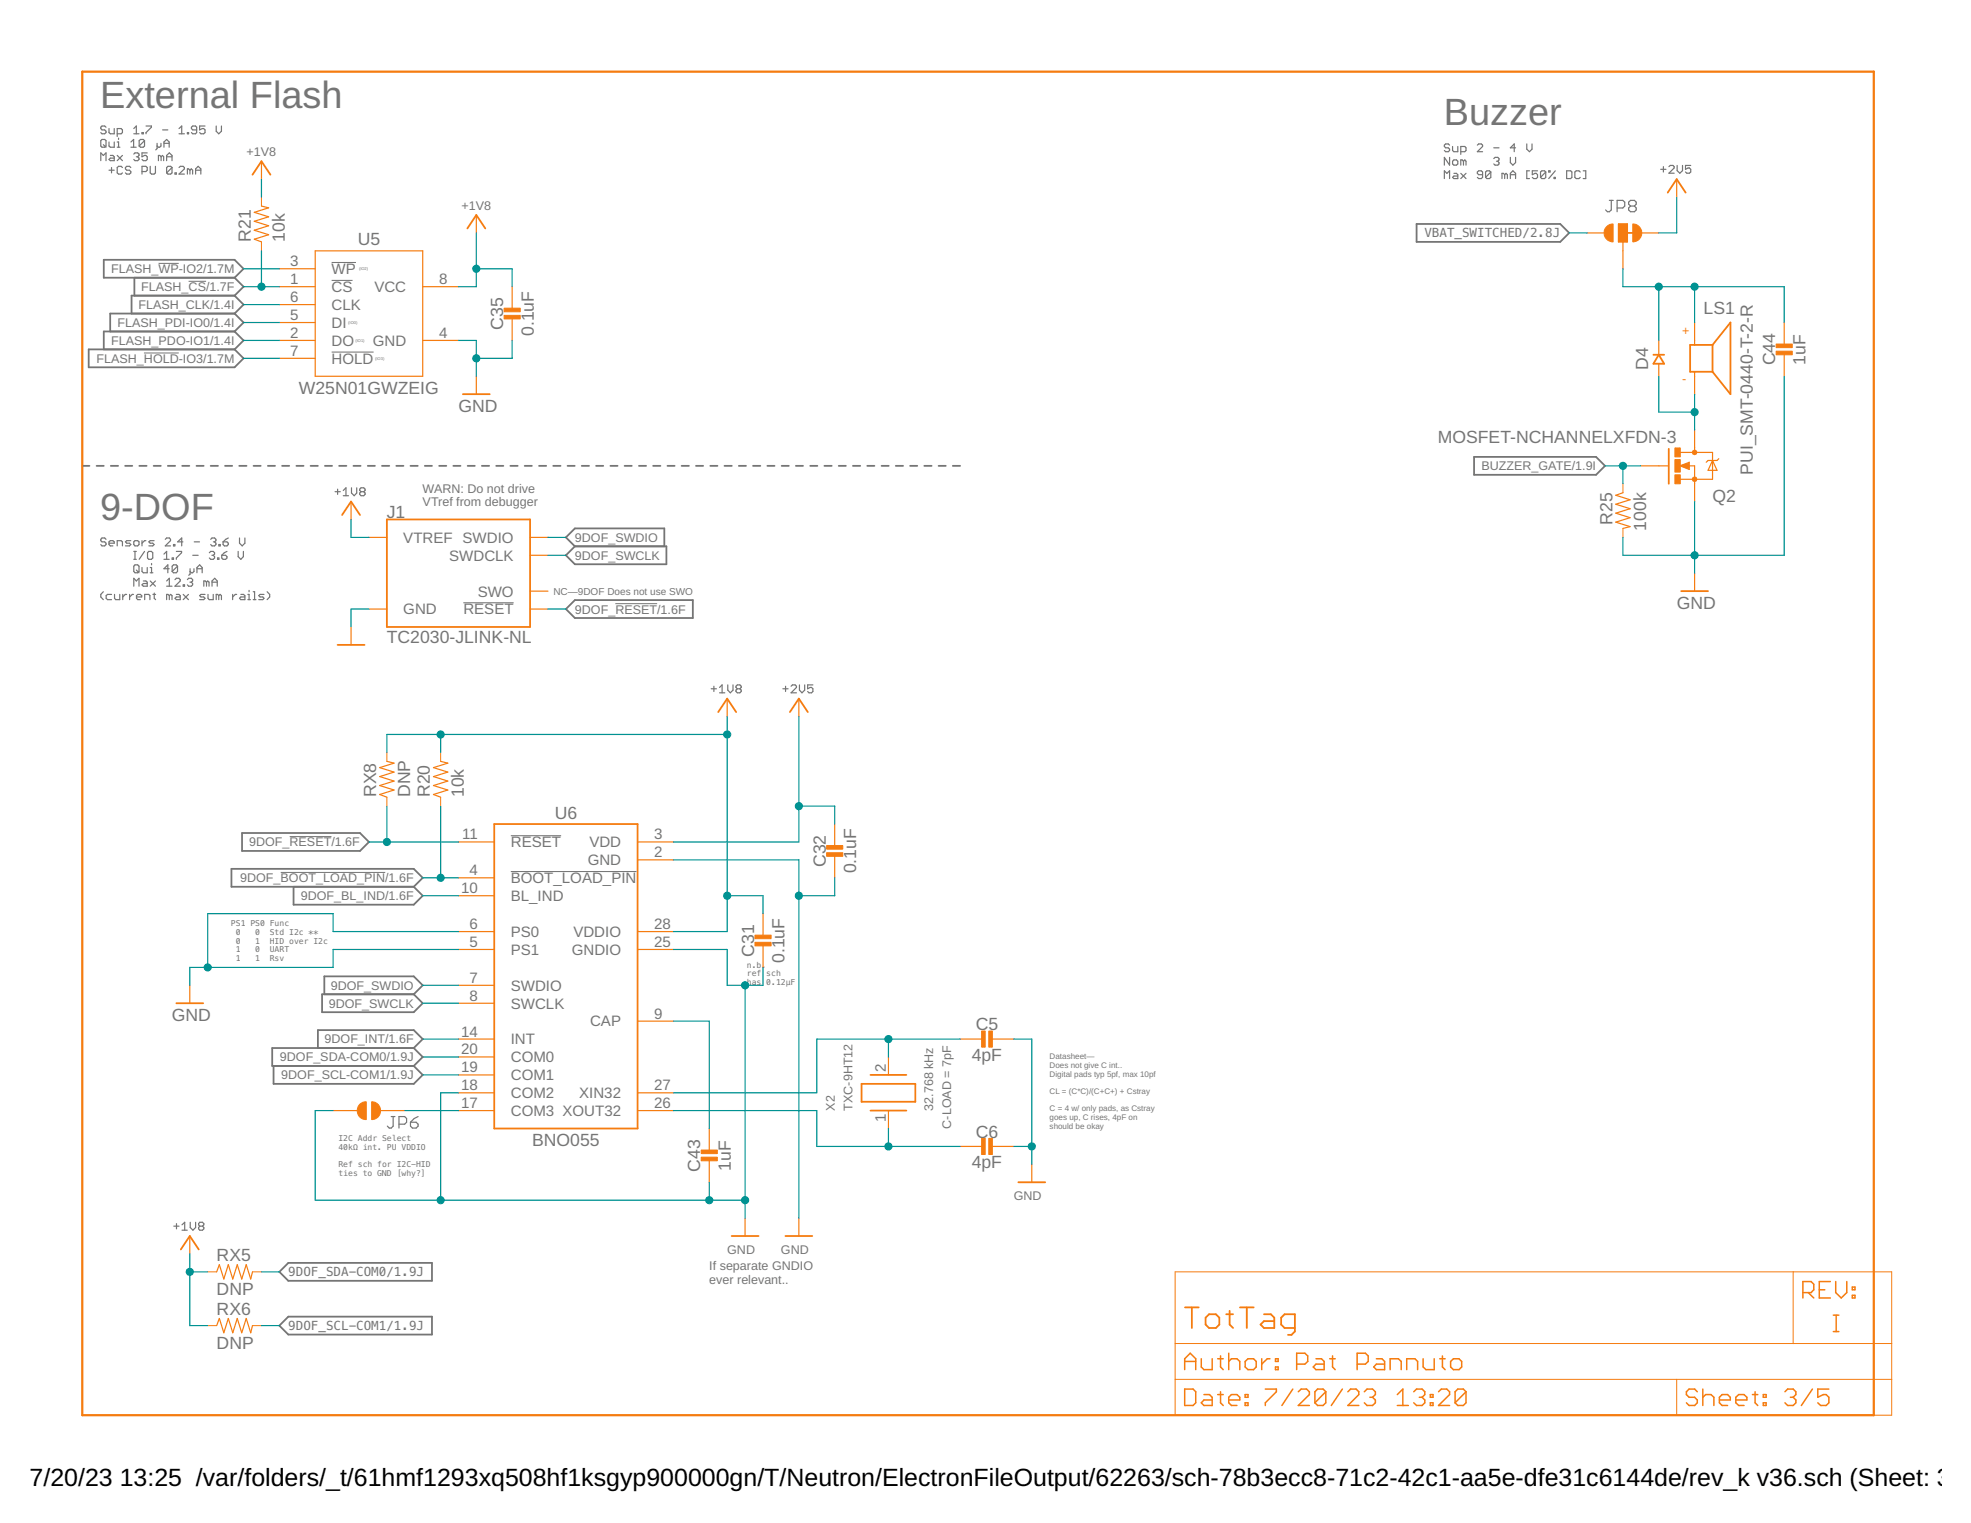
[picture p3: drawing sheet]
<svg xmlns="http://www.w3.org/2000/svg" width="279mm" height="216mm" viewBox="0 0 279 216" stroke-linecap="round" stroke-linejoin="round" font-family="sans-serif">
<g fill="none" stroke="#757575" stroke-width=".25">
<path d="M14.7 36.8h18.6l1.2 1.3-1.2 1.3h-18.6zM19 39.4v2.5M33.3 39.4l1.2 1.2-1.2 1.3M200.8 31.7h20.4l1.2 1.3-1.2 1.3h-20.4zM12.6 49.5h20.7l1.2 1.3-1.2 1.3h-20.7zM33.3 41.9h-14.7v2.5M33.3 47h-18.6v2.5M33.3 41.9l1.2 1.3-1.2 1.2M33.3 44.4h-17.7v2.6M33.3 44.4l1.2 1.3-1.2 1.3M33.3 47l1.2 1.3-1.2 1.2M11.7 66h1"/>
<path d="M13.7 66h1M15.7 66h1M17.7 66h1.1M19.7 66h1.1M21.8 66h1M23.8 66h1M25.8 66h1M27.9 66h1M29.9 66h1M31.9 66h1M33.9 66h1M35.9 66h1.1"/>
<path d="M38 66h1M40 66h1M42 66h1M44 66h1.1M46.1 66h1M48.1 66h1M50.1 66h1M52.1 66h1M54.1 66h1.1M56.2 66h1M58.2 66h1M60.2 66h1"/>
<path d="M62.3 66h1M64.3 66h1M66.3 66h1M68.3 66h1M70.3 66h1.1M72.3 66h1.1M74.4 66h1M76.4 66h1M78.4 66h1.1M80.5 66h1M81.5 77.4l-1.3-1.2 1.3-1.3h12.7v2.5M81.5 77.4h13v2.6h-13l-1.3-1.3z"/>
<path d="M82.5 66h1M84.5 66h1M86.5 66h1M88.5 66h1.1M90.6 66h1M92.6 66h1M94.6 66h1M96.6 66h1.1M98.7 66h1M100.7 66h1M102.7 66h1M104.7 66h1"/>
<path d="M106.7 66h1.1M108.8 66h1M110.8 66h1M112.8 66h1M114.9 66h1M116.9 66h1M118.9 66h1M120.9 66h1M122.9 66h1.1M125 66h1M127 66h1M129 66h1"/>
<path d="M131 66h1.1M133.1 66h1M135.1 66h1M209 64.8h17.3l1.2 1.2-1.2 1.3h-17.3zM80.2 86.3l1.3-1.2h16.7v2.5h-16.7zM34.3 118.1h16.7l1.3 1.3-1.3 1.2h-16.7zM32.8 123.2h25.9l1.2 1.2-1.2 1.3h-25.9zM41.6 125.7v2.5h17.1l1.2-1.2-1.2-1.3M38.8 151.1v2.5h19.9l1.2-1.2-1.2-1.3M45.1 148.6v-2.6h13.6l1.2 1.3-1.2 1.3M45.7 140.9h13l1.2 1.3-1.2 1.3h-13zM46 140.9v-2.5h12.7l1.2 1.3-1.2 1.2"/>
<path d="M58.7 148.6h-20.1v2.5h20.1M58.7 148.6l1.2 1.2-1.2 1.3M39.6 180.3l1.3-1.3h20.3v2.6h-20.3zM39.6 187.9l1.3-1.3h20.3v2.6h-20.3z"/>
</g>
<g fill="none" stroke="#757575" stroke-width=".17">
<path d="M14.5 19.8h.3l.2 .1v.8l-.2 .2h-.3l-.2-.2v-.8zM15 18l-.2-.1h-.3l-.2 .1v.2l.2 .2h.3l.2 .2v.2l-.2 .2h-.3l-.2-.2M15.5 18.2v.6l.1 .2h.6v-.8M16.6 19h.6l.2-.2v-.4l-.2-.2h-.6v1.1M16.8 19.6v.2M19 19h.7M19 18.2l.3-.3v1.1M20.1 18.8h.2v.2h-.2zM20.5 19.9l-.2-.1h-.4l-.2 .1v.8M20.5 19.9v.8l-.2 .2h-.4l-.2-.2M20.5 19.9l-.8 .8M20.7 17.9h.8v.1l-.8 .8v.2"/>
<path d="M23.1 18.4h.7M25.4 19h.7M25.4 18.2l.4-.3v1.1M26.6 18.8h.1v.2h-.1zM27.9 18.4h-.6l-.2-.2v-.2l.2-.1h.4l.2 .1v.8l-.2 .2h-.4l-.2-.2M29.1 17.9h-.8v.5l.6-.2 .2 .2v.4l-.2 .2h-.4l-.2-.2M30.6 17.9v.7l.4 .4 .4-.4v-.7M14.3 22.8v-1.1l.3 .3 .4-.3v1.1M14.6 20.5l.4 .4M15.5 20.1v.6l.1 .2h.6v-.8M15.5 24.1h.7M15.6 22h.4l.2 .2v.6h-.6l-.1-.2 .1-.2h.6"/>
<path d="M15.8 23.7v.8M16.6 20.9h.4M16.6 20.1h.2v.8M16.6 22l.8 .8M17.4 23.7l-.2-.1h-.4l-.2 .1v.8l.2 .2h.4l.2-.2M17.4 22l-.8 .8M18.5 23.7l-.1-.1h-.4l-.2 .1v.2l.2 .2h.4l.1 .2v.2l-.1 .2h-.4l-.2-.2M18.6 20.9h.7M18.6 20.1l.3-.3v1.1M19 21.8l.1-.1h.4l.2 .1v.2l-.2 .2M19.3 22.2h.2M19.5 22.2l.2 .2v.2l-.2 .2h-.4l-.1-.2"/>
<path d="M20.1 24.3h.6l.2-.2v-.4l-.2-.1h-.6v1.1M20.9 21.7h-.8v.5l.6-.2 .2 .2v.4l-.2 .2h-.4l-.2-.2M21.3 23.6v.9l.2 .2h.3l.2-.2v-.9M22.3 20.3v.8l-.2 .2M22.8 20.3v.4l-.2 .2h-.2l-.1-.2M22.8 22.2v.6M22.8 22.2l-.2-.2h-.1v.8M22.8 22.2l.2-.2 .2 .2v.6M23.2 20.9v-.8l.4-.3 .4 .3v.8M23.2 20.3h.8M23.6 22.2h.8M23.6 22.8v-.8l.4-.3 .4 .3v.8"/>
<path d="M24.4 23.7l-.2-.1h-.4l-.2 .1v.8M24.4 23.7v.8l-.2 .2h-.4l-.2-.2M24.4 23.7l-.8 .8M24.8 24.5h.2v.2h-.2zM25.4 23.7l.2-.1h.4l.1 .1v.2l-.7 .8h.7M26.9 24.1l-.2-.2h-.1v.8M26.9 24.1v.6M26.9 24.1l.2-.2 .2 .2v.6M27.7 24.1h.8M27.7 24.7v-.8l.4-.3 .4 .3v.8M204.7 25.3v-1.1l.4 .4 .4-.4v1.1M205.5 20.6l-.2-.2h-.4l-.2 .2v.2l.2 .2h.4l.2 .1v.2l-.2 .2h-.4l-.2-.2"/>
<path d="M205.5 22.3v1.1l-.8-1.1v1.1M205.9 20.8v.5l.2 .2h.6v-.7M206.1 22.7h.4l.2 .2v.3l-.2 .2h-.4l-.2-.2v-.3zM206.1 24.6h.4l.2 .2v.5h-.6l-.2-.2 .2-.1h.6M207.1 21.5h.5l.2-.2v-.3l-.2-.2h-.5v1.1M207.1 24.6l.7 .7M207.5 22.9l-.2-.2h-.2v.7M207.5 22.9l.1-.2 .2 .2v.5M207.5 22.9v.5M207.8 24.6l-.7 .7M209.4 20.6l.2-.2h.4l.2 .2v.2l-.8 .7h.8M210.2 24.8h-.6l-.2-.2v-.2l.2-.2h.4l.2 .2v.7l-.2 .2h-.4l-.2-.2"/>
<path d="M211.3 24.4v.7l-.2 .2h-.3l-.2-.2M211.3 24.4l-.2-.2h-.3l-.2 .2v.7M211.3 24.4l-.7 .7M211.8 21h.7M211.8 22.5l.1-.2h.4l.2 .2v.2l-.2 .2M212.1 22.9h.2M212.3 22.9l.2 .2v.1l-.2 .2h-.4l-.1-.2M213.3 24.8l-.2-.2h-.2v.7M213.3 24.8v.5M213.3 24.8l.2-.2 .2 .2v.5M214.1 22.3v.8l.4 .3 .3-.3v-.8M214.1 25.3v-.7l.4-.4 .3 .4v.7"/>
<path d="M214.1 24.8h.7M214.8 21h-.7l.6-.6v1.1M216.4 20.4v.7l.4 .4 .4-.4v-.7M216.8 24.2h-.4v1.1h.4M218 24.2h-.8v.6l.4-.2h.2l.2 .2v.3l-.2 .2h-.4l-.2-.2M219.1 24.4v.7l-.2 .2h-.3l-.2-.2M219.1 24.4l-.2-.2h-.3l-.2 .2v.7M219.1 24.4l-.7 .7M219.5 24.2h.2v.2h-.2zM220.3 25.1h.2v.2h-.2zM220.5 24.2l-1 1.1M222.1 24.2h.6l.1 .2v.7l-.1 .2h-.6z"/>
<path d="M224 24.4l-.2-.2h-.4l-.2 .2v.7l.2 .2h.4l.2-.2M224.4 24.2h.4v1.1h-.4M228.1 28.4h.6M228.4 28.4v1.4l-.3 .2h-.2l-.3-.2M229.2 29.5h.8l.3-.3v-.5l-.3-.3h-.8v1.6M231.1 29.2l-.2 .3v.3l.2 .2h.6l.2-.2v-.3l-.2-.3M231.1 29.2l-.2-.3v-.2l.2-.3h.6l.2 .3v.2l-.2 .3M231.1 29.2h.6M235.4 24h.8M235.8 23.6v.8M236.6 23.6l.2-.1h.4l.1 .1v.2l-.7 .8h.7M237.7 23.5v.7l.4 .4 .4-.4v-.7"/>
<path d="M239.7 23.5h-.8v.5l.4-.2h.2l.2 .2v.4l-.2 .2h-.4l-.2-.2M15 76.5l-.2-.2h-.3l-.2 .2v.1l.2 .2h.3l.2 .2v.2l-.2 .2h-.3l-.2-.2M15.5 77h.7v-.2l-.2-.2h-.4l-.1 .2v.4l.1 .2h.4M16.6 77.4v-.8h.6l.2 .2v.6M18.5 76.6h-.5l-.2 .2 .2 .2h.4l.1 .2-.1 .2h-.6M19 79.3h.3M19 78.2h.3M19.1 76.6h.4l.2 .2v.4l-.2 .2h-.4l-.1-.2v-.4zM19.1 78.2v1.1M20.1 76.6v.8M20.5 78.2l-.8 1.1M20.7 76.6h-.2l-.4 .4"/>
<path d="M21.1 78.2h.4l.2 .2v.7l-.2 .2h-.4l-.2-.2v-.7zM21.5 79.9v.2M21.8 76.6h-.5l-.2 .2 .2 .2h.4l.1 .2-.1 .2h-.6M23.2 78.5l.4-.3v1.1M23.2 79.3h.8M23.4 76.5l.2-.2h.4l.2 .2v.1l-.8 .8h.8M24.4 79.1h.2v.2h-.2zM24.6 77.2h.2v.2h-.2zM25 78.2h.7v.2l-.7 .7v.2M25.9 76.8h-.7l.6-.5v1.1M27.3 78.7h.8M27.5 76.8h.8"/>
<path d="M29.7 78.4l.2-.2h.3l.2 .2v.1l-.2 .2M29.9 76.5l.2-.2h.3l.2 .2v.1l-.2 .2M30 78.7h.2M30.2 78.7l.2 .2v.2l-.2 .2h-.3l-.2-.2M30.2 76.8h.2M30.4 76.8l.2 .2v.2l-.2 .2h-.3l-.2-.2M30.8 79.1h.2v.2h-.2zM31 77.2h.2v.2h-.2zM31.4 78.7h.6l.2 .2v.2l-.2 .2h-.4l-.2-.2zM31.6 76.8h.6l.2 .2v.2l-.2 .2h-.4l-.2-.2zM32.2 78.2l-.4 .2-.4 .3M32.4 76.3l-.8 .5"/>
<path d="M33.8 78.2v.7l.3 .4 .4-.4v-.7M34 76.3v.7l.3 .4 .4-.4v-.7M47.5 69.7h.7M47.9 69.3v.8M48.7 69.5l.3-.3v1.1M48.7 70.3h.7M49.8 69.2v.7l.4 .4 .4-.4v-.7M51.2 69.7h.4M51.2 69.7l-.2 .2v.2l.2 .2h.4l.2-.2v-.2l-.2-.2M51.2 69.7l-.2-.2v-.2l.2-.1h.4l.2 .1v.2l-.2 .2M14.6 83.9l-.3 .4v.3l.3 .4M15.8 84.3h-.6l-.2 .1v.4l.2 .2h.6"/>
<path d="M16.2 84.3v.5l.2 .2h.6v-.7M17.4 84.3v.7M17.9 84.3h-.1l-.4 .3M18.4 84.3v.7M18.9 84.3h-.1l-.4 .3M19 83.1v-1.1l.3 .4 .4-.4v1.1M19.1 80.1h.4l.2 .2v.7l-.2 .2h-.4l-.1-.2v-.7zM19.3 80.8l.4 .4M19.3 84.6h.8v-.2l-.2-.1h-.4l-.2 .1v.4l.2 .2h.4M20.1 80.5v.5l.2 .2h.6v-.7M20.3 82.4h.4l.2 .1v.6h-.6l-.2-.2 .2-.2h.6M20.5 85v-.7h.6l.2 .1v.6"/>
<path d="M21.3 80.5h.2v.7M21.3 81.2h.4M21.3 82.4l.7 .7M21.7 84.3h.4M21.9 84.1v.7l.2 .2M22 82.4l-.7 .7M23.6 82.4l.4-.4v1.1M23.6 83.1h.8M24 80.6h-.8l.6-.5v1.1M24 84.4v.6M24 84.4l-.2-.1h-.2v.7M24 84.4l.2-.1 .2 .1v.6"/>
<path d="M24.8 82.2l.2-.2h.4l.1 .2v.2l-.7 .7h.7M25 84.3h.4l.1 .1v.6h-.5l-.2-.2 .2-.2h.5M25.2 80.3l-.2-.2h-.4l-.2 .2v.7M25.2 80.3v.7l-.2 .2h-.4l-.2-.2M25.2 80.3l-.8 .7M26 82.9h.2v.2h-.2zM26 84.3l.7 .7M26.6 82.2l.1-.2h.4l.2 .2v.2l-.2 .1M26.7 84.3l-.7 .7M26.9 82.5h.2M26.9 80.6v.8l-.1 .2M27.1 82.5l.2 .2v.2l-.2 .2h-.4l-.1-.2"/>
<path d="M27.5 80.6v.4l-.2 .2h-.2l-.2-.2M27.9 80.6h.8M27.9 81.2v-.7l.4-.4 .4 .4v.7M29.1 84.3h-.6l-.2 .1 .2 .2h.4l.2 .2-.2 .2h-.6M29.3 82.5l-.2-.1h-.2v.7M29.3 82.5v.6M29.3 82.5l.1-.1 .2 .1v.6M29.5 84.3v.5l.2 .2h.5v-.7M30.1 82.5h.7M30.1 83.1v-.7l.3-.4 .4 .4v.7M31 84.4l-.2-.1h-.2v.7M31 84.4l.2-.1 .2 .1v.6"/>
<path d="M31 84.4v.6M33 84.3v.7M33.5 84.3h-.1l-.4 .3M34.1 84.3h.4l.2 .1v.6h-.6l-.1-.2 .1-.2h.6M35.1 84.3h.2v.7M35.1 85h.4M35.3 83.7v.2M35.9 85h.4M35.9 83.9h.2v1.1M37.4 84.3h-.5l-.2 .1 .2 .2h.4l.1 .2-.1 .2h-.6M37.9 83.9l.3 .4v.3l-.3 .4M100.8 97.6h.8"/>
<path d="M101.2 97.3v.7M102 97.5l.4-.4v1.1M102 98.2h.7M103.2 97.1v.7l.3 .4 .4-.4v-.7M104.5 97.6h.4M104.5 97.6l-.2 .2v.2l.2 .2h.4l.2-.2v-.2l-.2-.2M104.5 97.6l-.2-.1v-.2l.2-.2h.4l.2 .2v.2l-.2 .1M111 97.6h.7M111.4 97.3v.7M112.1 97.3l.2-.2h.4l.2 .2v.2l-.8 .7h.8M113.3 97.1v.7l.4 .4 .4-.4v-.7M115.2 97.1h-.7v.5l.4-.1h.1l.2 .1v.4l-.2 .2h-.3l-.2-.2"/>
<path d="M55.5 158.3h.5M55.7 158.3v1.3l-.2 .3h-.3l-.3-.3M56.6 159.4h.8l.2-.3v-.5l-.2-.3h-.8v1.6M58.2 159.1h.8l.3 .3v.2l-.3 .3h-.5l-.3-.3zM59.3 158.3l-.6 .3-.5 .5M24.6 173.8h.8M25 173.5v.7M25.8 173.6l.4-.3v1.1M25.8 174.4h.7M27 173.3v.7l.3 .4 .4-.4v-.7M28.3 173.8l-.1-.2v-.1l.1-.2h.4l.2 .2v.1l-.2 .2M28.3 173.8l-.1 .2v.2l.1 .2h.4l.2-.2v-.2l-.2-.2"/>
<path d="M28.3 173.8h.4"/>
</g>
<path d="M47 39.8h3M47 37.2h3.5M47 49.9h6M65.7 85.4h7.1M72.4 118.5h7.1M72.4 123.5h17.8" fill="none" stroke="#757575" stroke-width=".15"/>
<path d="M22.5 37.3h2.8M26.7 39.9h2.5M20.4 50h4.9M87.2 85.6h6M41.1 118.6h5.9M39.8 123.7h14.8" fill="none" stroke="#757575" stroke-width=".14"/>
<path d="M11.7 10.2h253.9v190.4h-253.9zM239.3 65.8l-.9 .2 .9 .3v-.3h-.2" fill="none" stroke="#f57c10" stroke-width=".32"/>
<g fill="none" stroke="#f57c10" stroke-width=".21">
<path d="M167.9 196.9h1.2l.4 .4v1.6l-.4 .3h-1.2zM167.9 194.2v-1.6l.8-.8 .8 .8v1.6M167.9 193h1.6M170.3 192.6v1.2l.4 .4h1.1v-1.6M170.7 197.7h.7l.4 .4v1.1h-1.1l-.4-.3 .4-.4h1.1M172.6 197.7h.8M172.6 192.6h.8M173 192.2v1.6l.4 .4M173 197.3v1.6l.4 .3M174.2 198.5h1.5v-.4l-.4-.4h-.7l-.4 .4v.8l.4 .3h.7M174.2 193l.4-.4h.7l.4 .4v1.2M174.2 191.8v2.4"/>
<path d="M176.5 198.9h.4v.3h-.4zM176.5 197.7h.4v.4h-.4zM176.5 193l.4-.4h.8l.4 .4v.8l-.4 .4h-.8l-.4-.4zM178.9 192.6v1.6M179.4 196.9h1.5v.4l-1.5 1.6v.3M180 192.6h-.4l-.7 .8M180.8 192.6h.4v.4h-.4zM180.8 193.8h.4v.4h-.4zM183.3 196.9l-1.6 2.3M183.8 193.4h1.2l.4-.4v-.8l-.4-.4h-1.2v2.4M184 197.3l.4-.4h.8l.4 .4v.4l-1.6 1.5h1.6M186.5 192.6h.8l.4 .4v1.2h-1.2l-.3-.4 .3-.4h1.2"/>
<path d="M187.9 197.3l-.3-.4h-.8l-.4 .4v1.6M187.9 197.3v1.6l-.3 .3h-.8l-.4-.3M187.9 197.3l-1.5 1.6M188.5 192.6h.8M188.9 192.2v1.6l.4 .4M190.3 196.9l-1.6 2.3M191.1 197.3l.4-.4h.7l.4 .4v.4l-1.5 1.5h1.5M192.4 193.4h1.1l.5-.4v-.8l-.5-.4h-1.1v2.4M193.4 197.3l.4-.4h.8l.4 .4v.4l-.4 .4M194.2 198.1h.4M194.6 198.1l.4 .4v.4l-.4 .3h-.8l-.4-.3M195.1 192.6h.8l.4 .4v1.2h-1.2l-.4-.4 .4-.4h1.2"/>
<path d="M197.1 194.2v-1.6h1.1l.4 .4v1.2M198.1 199.2h1.5M198.1 197.7l.8-.8v2.3M199.4 194.2v-1.6h1.2l.4 .4v1.2M200.4 197.3l.4-.4h.8l.4 .4v.4l-.4 .4M201.2 198.1h.4M201.6 198.1l.4 .4v.4l-.4 .3h-.8l-.4-.3M201.7 192.6v1.2l.4 .4h1.2v-1.6M202.8 198.9h.3v.3h-.3zM202.8 197.7h.3v.4h-.3zM203.9 197.3l.4-.4h.8l.4 .4v.4l-1.6 1.5h1.6M204.1 192.6h.8"/>
<path d="M204.5 192.2v1.6l.4 .4M205.6 193l.4-.4h.8l.4 .4v.8l-.4 .4h-.8l-.4-.4zM207.8 197.3l-.4-.4h-.7l-.4 .4v1.6M207.8 197.3v1.6l-.4 .3h-.7l-.4-.3M207.8 197.3l-1.5 1.6M240.6 197.3l-.4-.4h-.8l-.3 .4v.4l.3 .4h.8l.4 .4v.4l-.4 .3h-.8l-.3-.3M241.4 198.1l.4-.4h.7l.5 .4v1.1M241.4 196.9v2.3M243.7 198.5h1.6v-.4l-.4-.4h-.8l-.4 .4v.8l.4 .3h.8M246.1 198.5h1.5v-.4l-.4-.4h-.7l-.4 .4v.8l.4 .3h.7M248.4 197.7h.8M248.8 197.3v1.6l.4 .3"/>
<path d="M250 198.9h.4v.3h-.4zM250 197.7h.4v.4h-.4zM253 197.3l.4-.4h.8l.4 .4v.4l-.4 .4M253.8 198.1h.4M254.2 198.1l.4 .4v.4l-.4 .3h-.8l-.4-.3M255.6 183.2h1.1l.4-.4v-.7l-.4-.4h-1.1v2.3M256.3 183.2l.8 .8M256.9 196.9l-1.5 2.3M257.9 182.8h.8M259.2 196.9h-1.5v1.2l.8-.4h.4l.3 .4v.8l-.3 .3h-.8l-.4-.3M259.5 181.7h-1.6v2.3h1.6M259.9 188.8h.8"/>
<path d="M259.9 186.4h.8M260.2 181.7v1.5l.8 .8 .8-.8v-1.5M260.3 186.4v2.4M262.6 183.6h.4v.4h-.4zM262.6 182.5h.4v.3h-.4z"/>
</g>
<g fill="none" stroke="#f57c10" stroke-width=".25">
<path d="M35.8 24.8l1.3-1.9 1.2 1.9M66.3 32.4l1.2-1.9 1.3 1.9M230.1 33h2.5M236.4 27.3l1.3-1.9 1.3 1.9M65.6 55.9h3.8M234.4 50.3h1.5M235.1 50.3l.8 1.3h-1.5zM242.8 48.9h-3.2v3.8h3.2M242.8 48.9v3.8M242.8 48.9l2.5-3.2v10.2l-2.5-3.2M48.5 73l1.3-1.9 1.2 1.9M54.8 73.6h20.3v15.3h-20.3z"/>
<path d="M236.6 63.6v5M47.9 91.4h3.8M238.3 83.8h3.8M70.1 116.8h20.3v43.2h-20.3zM101.8 100.9l1.3-1.9 1.3 1.9M112 100.9l1.2-1.9 1.3 1.9M25 142.2h3.8M122.1 153.6h7.7v2.6h-7.7zM123.4 157.4h5.1M123.4 152.4h5.1M25.6 177.1l1.3-1.9 1.3 1.9M103.7 175.2h3.8"/>
<path d="M111.3 175.2h3.8M144.4 167.6h3.8M168 185.3h1.9M169 185.3v3M170.9 186.8l.5-.5h1l.4 .5v1l-.4 .5h-1l-.5-.5zM173.8 186.3h1M174.3 185.8v2l.5 .5M175.8 185.3h1.9M176.7 185.3v3M179.2 186.3h.9l.5 .5v1.5h-1.4l-.5-.5 .5-.5h1.4M183.6 188.3h-1.5l-.5-.5v-1l.5-.5h1.5v2.4l-.5 .5h-.5"/>
</g>
<g fill="none" stroke="#f57c10" stroke-width=".14">
<path d="M37.1 27.9v1.3M37.1 34.3v1.3M230.1 68.6v1.2M230.1 74.9v1.3M54.8 106.7v1.2M54.8 113v1.3M62.5 106.7v1.2M62.5 113v1.3M29.4 180.3h1.3M29.4 187.9h1.3M35.8 180.3h1.3M35.8 187.9h1.3"/>
<path d="M166.6 180.3h101.6v20.3h-101.6zM166.6 195.5h101.6M166.6 190.5h101.6M237.7 195.5v5.1M254.2 180.3v10.2"/>
</g>
<g fill="none" stroke="#f57c10" stroke-width=".17">
<path d="M37.1 29.2l1 .3-2.1 .6 2.1 .6-2.1 .7 2.1 .6-2.1 .6 2.1 .7-2.1 .6 1.1 .4M37.1 22.9v2.5M39.6 38.1h5.1M44.7 35.6h15.2v17.7h-15.2zM67.5 30.5v2.5M225 33h2.5M229.4 31.7h1.3v2.6h-1.3zM230.1 34.3v3.8M232.6 33h2.5M237.7 25.4v2.5M39.6 40.6h5.1M39.6 48.3h5.1"/>
<path d="M39.6 50.8h5.1M39.6 43.2h5.1M39.6 45.7h5.1M59.9 40.6h5.1M59.9 48.3h5.1M67.5 53.3v2.6M72.6 40.6v3.1M72.6 45v3.3M235.1 48.3v2M235.1 51.6v1.7M240.2 45.7v3.2M240.2 52.7v3.2"/>
<path d="M252.9 45.7v3.1M252.9 50v3.3M49.8 71.1v2.5M52.3 76.2h2.5M75.1 76.2h2.6M75.1 78.7h2.6M230.1 69.8l-1.1 .4 2.1 .6-2.1 .7 2.1 .6-2.1 .6 2.1 .7-2.1 .6 2.1 .7-1 .2M232.6 66h3.8M238.2 66l1.3-.5v1zM238.2 64.1h4.6v3.8h-4.6M239.3 66h.9v5.1M240.2 61v3.1"/>
<path d="M242.8 65.3l.6 1.4h-1.3zM243.6 65l-.2 .3h-1.3l-.2 .2M49.8 88.9v2.5M52.3 86.3h2.5M75.1 83.8h2.6M75.1 86.3h2.6M103.1 99v2.6M113.2 99v2.6M240.2 81.3v2.5M54.8 107.9l1.1 .3-2.1 .6 2.1 .7-2.1 .6 2.1 .6-2.1 .7 2.1 .6-2.1 .6 1 .4M62.5 107.9l1 .3-2.1 .6 2.1 .7-2.1 .6 2.1 .6-2.1 .7 2.1 .6-2.1 .6 1.1 .4M65 119.4h5.1"/>
<path d="M90.4 119.4h5.1M118.3 116.8v3.1M26.9 139.7v2.5M65 124.4h5.1M65 134.6h5.1M65 132.1h5.1M65 139.7h5.1M65 127h5.1M90.4 121.9h5.1M90.4 134.6h5.1M90.4 132.1h5.1M108.2 129.5v3.1"/>
<path d="M108.2 133.8v3.3M118.3 121.1v3.3M47.2 157.4h3.5M54 157.4h3.4M65 157.4h5.1M65 142.2h5.1M65 147.3h5.1M65 154.9h5.1M65 152.4h5.1M65 149.8h5.1M90.4 157.4h5.1M90.4 144.8h5.1"/>
<path d="M90.4 154.9h5.1M100.5 160v3M125.9 149.8v2.6M125.9 157.4v2.6M136.1 147.3h3.3M140.7 147.3h3M26.9 175.2v2.6M100.5 164.3v3.3M105.6 172.7v2.5M113.2 172.7v2.5M136.1 162.5h3.3M140.7 162.5h3"/>
<path d="M146.3 165.1v2.5M30.7 180.3l.4-1 .6 2 .7-2 .6 2 .6-2 .7 2 .6-2 .6 2 .3-1M30.7 187.9l.4-1 .6 2 .7-2 .6 2 .6-2 .7 2 .6-2 .6 2 .3-1"/>
</g>
<g fill="#f57c10" stroke="#f57c10" stroke-width=".14">
<path d="M52.7 156.2a1.26 1.26 0 0 1 1.3 1.2 1.26 1.26 0 0 1-1.3 1.3z" fill-rule="evenodd"/>
<path d="M50.9 156.6a1.2 1.2 0 0 1 1-.4v2.5a1.27 1.27 0 0 1-1.2-.7 1.27 1.27 0 0 1 .2-1.4z" fill-rule="evenodd"/>
<path d="M231.5 31.7a1.27 1.27 0 0 1 1.2 1.3 1.27 1.27 0 0 1-1.2 1.3z" fill-rule="evenodd"/>
<path d="M227.7 32.2a1.14 1.14 0 0 1 1-.5v2.6a1.26 1.26 0 0 1-1.2-.8 1.26 1.26 0 0 1 .2-1.3z" fill-rule="evenodd"/>
<path d="M240 67.7l.2-.1 .3 .1v.2v.3l-.3 .1-.2-.1-.1-.3z" fill-rule="evenodd"/>
<circle cx="240.2" cy="64.1" r=".33"/>
</g>
<g fill="#f57c10" stroke="#f57c10" stroke-width=".14">
<path d="M140.2 146.2h.5v2.2h-.5z"/>
<path d="M139.1 146.2h.6v2.2h-.6z"/>
<path d="M140.2 161.4h.5v2.3h-.5z"/>
<path d="M139.1 161.4h.6v2.3h-.6z"/>
<path d="M229.4 31.7h1.3v2.6h-1.3z"/>
<path d="M237.4 67.3h.8v1.3h-.8z"/>
<path d="M237.4 63.5h.8v1.3h-.8z"/>
<path d="M237.4 65.2h.8v1.7h-.8z"/>
<path d="M107 132.6h2.3v.5h-2.3z"/>
<path d="M107 133.6h2.3v.5h-2.3z"/>
<path d="M117.2 119.9h2.3v.5h-2.3z"/>
<path d="M117.2 120.9h2.3v.5h-2.3z"/>
<path d="M71.5 43.7h2.2v.5h-2.2z"/>
<path d="M71.5 44.7h2.2v.5h-2.2z"/>
<path d="M99.4 163h2.3v.5h-2.3z"/>
<path d="M99.4 164h2.3v.5h-2.3z"/>
<path d="M251.8 48.8h2.3v.5h-2.3z"/>
<path d="M251.8 49.8h2.3v.5h-2.3z"/>
</g>
<g fill="none" stroke="#009292" stroke-width=".17">
<path d="M34.5 38.1h5.1M37.1 25.4v2.5M37.1 35.6v5M67.5 33v7.6h-2.5M67.5 38.1h5.1v2.5M222.4 33h2.6M230.1 38.1v2.5h22.8v5.1M237.7 27.9v5.1h-2.6M34.5 48.3h5.1M34.5 50.8h5.1M34.5 40.6h5.1M34.5 43.2h5.1"/>
<path d="M34.5 45.7h5.1M65 48.3h2.5v5M72.6 48.3v2.5h-5.1M235.1 53.3v5.1h5.1M235.1 40.6v7.7M240.2 40.6v5.1M240.2 55.9v5.1M252.9 53.3v25.4h-22.8v-2.5M49.8 73.6v2.6h2.5M77.7 78.7h2.5M77.7 76.2h2.5M227.5 66h5.1"/>
<path d="M230.1 66v2.6M240.2 71.1v10.2M52.3 86.3h-2.5v2.6M77.7 86.3h2.5M52.3 119.4h12.7M54.8 114.3v5.1M62.5 104.1v2.6M62.5 114.3v10.1M103.1 101.6v30.5h-7.6M103.1 104.1h-48.3v2.6M113.2 101.6v17.8h-17.7M113.2 114.3h5.1v2.5"/>
<path d="M59.9 139.7h5.1M59.9 127h5.1M59.9 124.4h5.1M65 134.6h-17.8v2.5h-20.3v2.6M65 132.1h-17.8v-2.6h-17.8v7.6M95.5 134.6h7.6v5.1h5.1v-2.6M95.5 121.9h17.7v50.8M103.1 127h5.1v2.5M105.6 139.7v33M118.3 124.4v2.6h-5.1M47.2 157.4h-2.5v12.7h60.9M57.4 157.4h7.6"/>
<path d="M59.9 147.3h5.1M59.9 142.2h5.1M59.9 149.8h5.1M59.9 152.4h5.1M65 154.9h-2.5v15.2M95.5 157.4h20.3v5.1h20.3M95.5 144.8h5v15.2M125.9 147.3v2.5M125.9 160v2.5M136.1 147.3h-20.3v7.6h-20.3M143.7 147.3h2.6v17.8M26.9 177.8v10.1h2.5"/>
<path d="M100.5 167.6v2.5M143.7 162.5h2.6M26.9 180.3h2.5M37.1 180.3h2.5M37.1 187.9h2.5"/>
</g>
<g fill="#009292" stroke="#009292" stroke-width=".14">
<circle cx="240.2" cy="78.7" r=".51"/>
<circle cx="67.5" cy="50.8" r=".51"/>
<circle cx="105.6" cy="139.7" r=".51"/>
<circle cx="105.6" cy="170.1" r=".51"/>
<circle cx="62.5" cy="170.1" r=".51"/>
<circle cx="100.5" cy="170.1" r=".51"/>
<circle cx="113.2" cy="127" r=".51"/>
<circle cx="146.3" cy="162.5" r=".51"/>
<circle cx="29.4" cy="137.1" r=".51"/>
<circle cx="230.1" cy="66" r=".51"/>
<circle cx="240.2" cy="58.4" r=".51"/>
<circle cx="37.1" cy="40.6" r=".51"/>
<circle cx="54.8" cy="119.4" r=".51"/>
<circle cx="62.5" cy="124.4" r=".51"/>
<circle cx="67.5" cy="38.1" r=".51"/>
<circle cx="103.1" cy="104.1" r=".51"/>
<circle cx="103.1" cy="127" r=".51"/>
<circle cx="62.5" cy="104.1" r=".51"/>
<circle cx="26.9" cy="180.3" r=".51"/>
<circle cx="113.2" cy="114.3" r=".51"/>
<circle cx="125.9" cy="162.5" r=".51"/>
<circle cx="125.9" cy="147.3" r=".51"/>
<circle cx="235.1" cy="40.6" r=".51"/>
<circle cx="240.2" cy="40.6" r=".51"/>
</g>
<g font-size="5.4" fill="#757575">
<text x="14.2" y="15.2">External Flash</text>
<text x="204.7" y="17.8">Buzzer</text>
<text x="14.2" y="73.6">9-DOF</text>
</g>
<g font-size="3.5">
<text x="4.2" y="210.7">7/20/23</text>
<text x="17" y="210.7">13:25 /var/folders/_t/61hmf1293xq508hf1ksgyp900000gn/T/Neutron/ElectronFileOutput/62263/sch-78b3ecc8-71c2-42c1-aa5e-dfe31c6144de/rev_k v36.sch (Sheet: 3/5)</text>
</g>
<g font-size="2.5" fill="#757575">
<text x="35.6" y="34.3" transform="rotate(-90 35.6 34.3)">R21</text>
<text x="40.4" y="34.3" transform="rotate(-90 40.4 34.3)">10k</text>
<text x="50.7" y="34.8">U5</text>
<text x="71.3" y="46.7" transform="rotate(-90 71.3 46.7)">C35</text>
<text x="75.7" y="47.6" transform="rotate(-90 75.7 47.6)">0.1uF</text>
<text x="241.5" y="44.4">LS1</text>
<text x="233.6" y="52.4" transform="rotate(-90 233.6 52.4)">D4</text>
<text x="251.6" y="51.8" transform="rotate(-90 251.6 51.8)">C44</text>
<text x="256" y="51.7" transform="rotate(-90 256 51.7)">1uF</text>
<text x="42.4" y="55.9">W25N01GWZEIG</text>
<text x="65" y="58.4">GND</text>
<text x="203.8" y="62.7">MOSFET-NCHANNELXFDN-3</text>
<text x="242.8" y="71.1">Q2</text>
<text x="248.5" y="67.3" transform="rotate(-90 248.5 67.3)">PUI_SMT-0440-T-2-R</text>
<text x="54.8" y="73.4">J1</text>
<text x="228.6" y="74.4" transform="rotate(-90 228.6 74.4)">R25</text>
<text x="233.4" y="75.3" transform="rotate(-90 233.4 75.3)">100k</text>
<text x="237.7" y="86.3">GND</text>
<text x="54.8" y="91.2">TC2030-JLINK-NL</text>
<text x="53.3" y="113" transform="rotate(-90 53.3 113)">RX8</text>
<text x="58.1" y="113" transform="rotate(-90 58.1 113)">DNP</text>
<text x="61" y="113" transform="rotate(-90 61 113)">R20</text>
<text x="65.8" y="113" transform="rotate(-90 65.8 113)">10k</text>
<text x="78.6" y="116.1">U6</text>
<text x="117.1" y="122.9" transform="rotate(-90 117.1 122.9)">C32</text>
<text x="121.4" y="123.8" transform="rotate(-90 121.4 123.8)">0.1uF</text>
<text x="106.9" y="135.6" transform="rotate(-90 106.9 135.6)">C31</text>
<text x="111.2" y="136.5" transform="rotate(-90 111.2 136.5)">0.1uF</text>
<text x="24.4" y="144.8">GND</text>
<text x="138.3" y="146">C5</text>
<text x="137.7" y="150.3">4pF</text>
<text x="138.3" y="161.3">C6</text>
<text x="75.4" y="162.5">BNO055</text>
<text x="99.3" y="166.1" transform="rotate(-90 99.3 166.1)">C43</text>
<text x="103.6" y="166" transform="rotate(-90 103.6 166)">1uF</text>
<text x="137.7" y="165.6">4pF</text>
<text x="30.7" y="178.8">RX5</text>
<text x="30.7" y="183.6">DNP</text>
<text x="30.7" y="191.2">DNP</text>
<text x="30.7" y="186.4">RX6</text>
</g>
<g font-size="2.1" fill="#757575">
<text x="41.2" y="40.3">1</text>
<text x="41.2" y="37.7">3</text>
<text x="47" y="41.4">CS</text>
<text x="47" y="38.9">WP</text>
<text x="53.1" y="41.4">VCC</text>
<text x="62.2" y="40.3">8</text>
<text x="41.2" y="47.9">2</text>
<text x="41.2" y="42.8">6</text>
<text x="41.2" y="45.4">5</text>
<text x="47" y="43.9">CLK</text>
<text x="47" y="46.5">DI</text>
<text x="62.2" y="47.9">4</text>
<text x="41.2" y="50.4">7</text>
<text x="47" y="49">DO</text>
<text x="47" y="51.6">HOLD</text>
<text x="52.8" y="49">GND</text>
<text x="57.2" y="76.9">VTREF SWDIO</text>
<text x="63.7" y="79.5">SWDCLK</text>
<text x="57.2" y="87.1">GND</text>
<text x="65.7" y="87.1">RESET</text>
<text x="67.7" y="84.6">SWO</text>
<text x="65.5" y="119">11</text>
<text x="92.7" y="119">3</text>
<text x="66.5" y="124.1">4</text>
<text x="72.4" y="125.2">BOOT_LOAD_PIN</text>
<text x="72.4" y="120.1">RESET</text>
<text x="83.3" y="122.7">GND</text>
<text x="83.5" y="120.1">VDD</text>
<text x="92.7" y="121.5">2</text>
<text x="65.4" y="126.6">10</text>
<text x="66.5" y="131.7">6</text>
<text x="72.4" y="127.7">BL_IND</text>
<text x="92.7" y="131.7">28</text>
<text x="66.5" y="134.2">5</text>
<text x="72.4" y="135.4">PS1</text>
<text x="72.4" y="132.8">PS0</text>
<text x="81" y="135.4">GNDIO</text>
<text x="81.3" y="132.8">VDDIO</text>
<text x="92.7" y="134.2">25</text>
<text x="66.5" y="139.3">7</text>
<text x="66.5" y="141.9">8</text>
<text x="72.4" y="140.4">SWDIO</text>
<text x="72.4" y="143">SWCLK</text>
<text x="65.4" y="146.9">14</text>
<text x="65.4" y="149.5">20</text>
<text x="72.4" y="148.1">INT</text>
<text x="83.6" y="145.5">CAP</text>
<text x="92.7" y="144.4">9</text>
<text x="65.4" y="154.6">18</text>
<text x="65.4" y="152">19</text>
<text x="72.4" y="155.7">COM2</text>
<text x="72.4" y="153.1">COM1</text>
<text x="72.4" y="150.6">COM0</text>
<text x="82.1" y="155.7">XIN32</text>
<text x="92.7" y="154.6">27</text>
<text x="125.6" y="152" transform="rotate(-90 125.6 152)">2</text>
<text x="65.4" y="157.1">17</text>
<text x="72.4" y="158.2">COM3 XOUT32</text>
<text x="92.7" y="157.1">26</text>
<text x="125.6" y="159" transform="rotate(-90 125.6 159)">1</text>
</g>
<g font-size="1.8" fill="#757575">
<text x="35" y="22.1">+1V8</text>
<text x="65.4" y="29.7">+1V8</text>
<text x="201.9" y="33.7">VBAT_SWITCHED/2.8J</text>
<text x="15.8" y="38.7">FLASH_WP-IO2/1.7M</text>
<text x="20" y="41.3">FLASH_CS/1.7F</text>
<text x="16.7" y="46.4">FLASH_PDI-IO0/1.4I</text>
<text x="19.6" y="43.8">FLASH_CLK/1.4I</text>
<text x="13.7" y="51.4">FLASH_HOLD-IO3/1.7M</text>
<text x="15.8" y="48.9">FLASH_PDO-IO1/1.4I</text>
<text x="59.9" y="69.8">WARN: Do not drive</text>
<text x="59.9" y="71.7">VTref from debugger</text>
<text x="210" y="66.7">BUZZER_GATE/1.9I</text>
<text x="81.5" y="76.8">9DOF_SWDIO</text>
<text x="81.5" y="79.4">9DOF_SWCLK</text>
<text x="81.5" y="87">9DOF_RESET/1.6F</text>
<text x="35.3" y="120">9DOF_RESET/1.6F</text>
<text x="34" y="125.1">9DOF_BOOT_LOAD_PIN/1.6F</text>
<text x="42.6" y="127.6">9DOF_BL_IND/1.6F</text>
<text x="46.6" y="142.8">9DOF_SWCLK</text>
<text x="46.9" y="140.3">9DOF_SWDIO</text>
<text x="46" y="147.9">9DOF_INT/1.6F</text>
<text x="39.7" y="150.5">9DOF_SDA-COM0/1.9J</text>
<text x="39.9" y="153">9DOF_SCL-COM1/1.9J</text>
<text x="118.3" y="157.4" transform="rotate(-90 118.3 157.4)">X2</text>
<text x="120.9" y="157.4" transform="rotate(-90 120.9 157.4)">TXC-9HT12</text>
<text x="132.3" y="157.4" transform="rotate(-90 132.3 157.4)">32.768 kHz</text>
<text x="134.8" y="160" transform="rotate(-90 134.8 160)">C-LOAD = 7pF</text>
<text x="143.7" y="170.1">GND</text>
<text x="103.1" y="177.8">GND</text>
<text x="110.7" y="177.8">GND</text>
<text x="40.9" y="180.9">9DOF_SDA-COM0/1.9J</text>
<text x="100.5" y="180">If separate GNDIO</text>
<text x="100.5" y="182">ever relevant..</text>
<text x="40.9" y="188.6">9DOF_SCL-COM1/1.9J</text>
</g>
<g font-size="1.8" fill="#f57c10">
<text x="238.4" y="47.5">+</text>
<text x="238.4" y="54.3">-</text>
</g>
<text font-size="1.4" fill="#757575" x="78.5" y="84.3">NC—9DOF Does not use SWO</text>
<g font-size="1.1" fill="#757575">
<text x="32.7" y="131.3">PS1 PS0 Func</text>
<text x="33.4" y="132.6">0</text>
<text x="33.4" y="133.8">0</text>
<text x="33.4" y="135">1</text>
<text x="33.4" y="136.2">1</text>
<text x="36.2" y="132.6">0</text>
<text x="36.2" y="133.8">1</text>
<text x="36.2" y="135">0</text>
<text x="36.2" y="136.2">1</text>
<text x="38.2" y="132.6">Std I2c **</text>
<text x="38.2" y="133.8">HID over I2c</text>
<text x="38.2" y="135">UART</text>
<text x="38.2" y="136.2">Rsv</text>
<text x="105.9" y="137.2">n.b.</text>
<text x="105.9" y="138.4">ref</text>
<text x="105.9" y="139.6">has</text>
<text x="108.6" y="138.4">sch</text>
<text x="108.6" y="139.6">0.12µF</text>
<text x="148.8" y="150.2">Datasheet—</text>
<text x="148.8" y="151.4">Does not give C int..</text>
<text x="148.8" y="152.6">Digital pads typ 5pf, max 10pf</text>
<text x="148.8" y="155.1">CL = (C*C)/(C+C+) + Cstray</text>
<text x="48" y="161.8">I2C Addr Select</text>
<text x="148.8" y="157.5">C = 4 w/ only pads, as Cstray</text>
<text x="148.8" y="158.8">goes up, C rises, 4pF on</text>
<text x="148.8" y="160">should be okay</text>
<text x="48" y="163">40kΩ int. PU VDDIO</text>
<text x="48" y="165.5">Ref sch for I2C-HID</text>
<text x="48" y="166.7">ties to GND [why?]</text>
</g>
<g font-size=".6" fill="#757575">
<text x="50.9" y="38.3">(IO2)</text>
<text x="49.4" y="45.9">(IO0)</text>
<text x="50.4" y="48.4">(IO1)</text>
<text x="53.2" y="51">(IO3)</text>
</g>
</svg>
